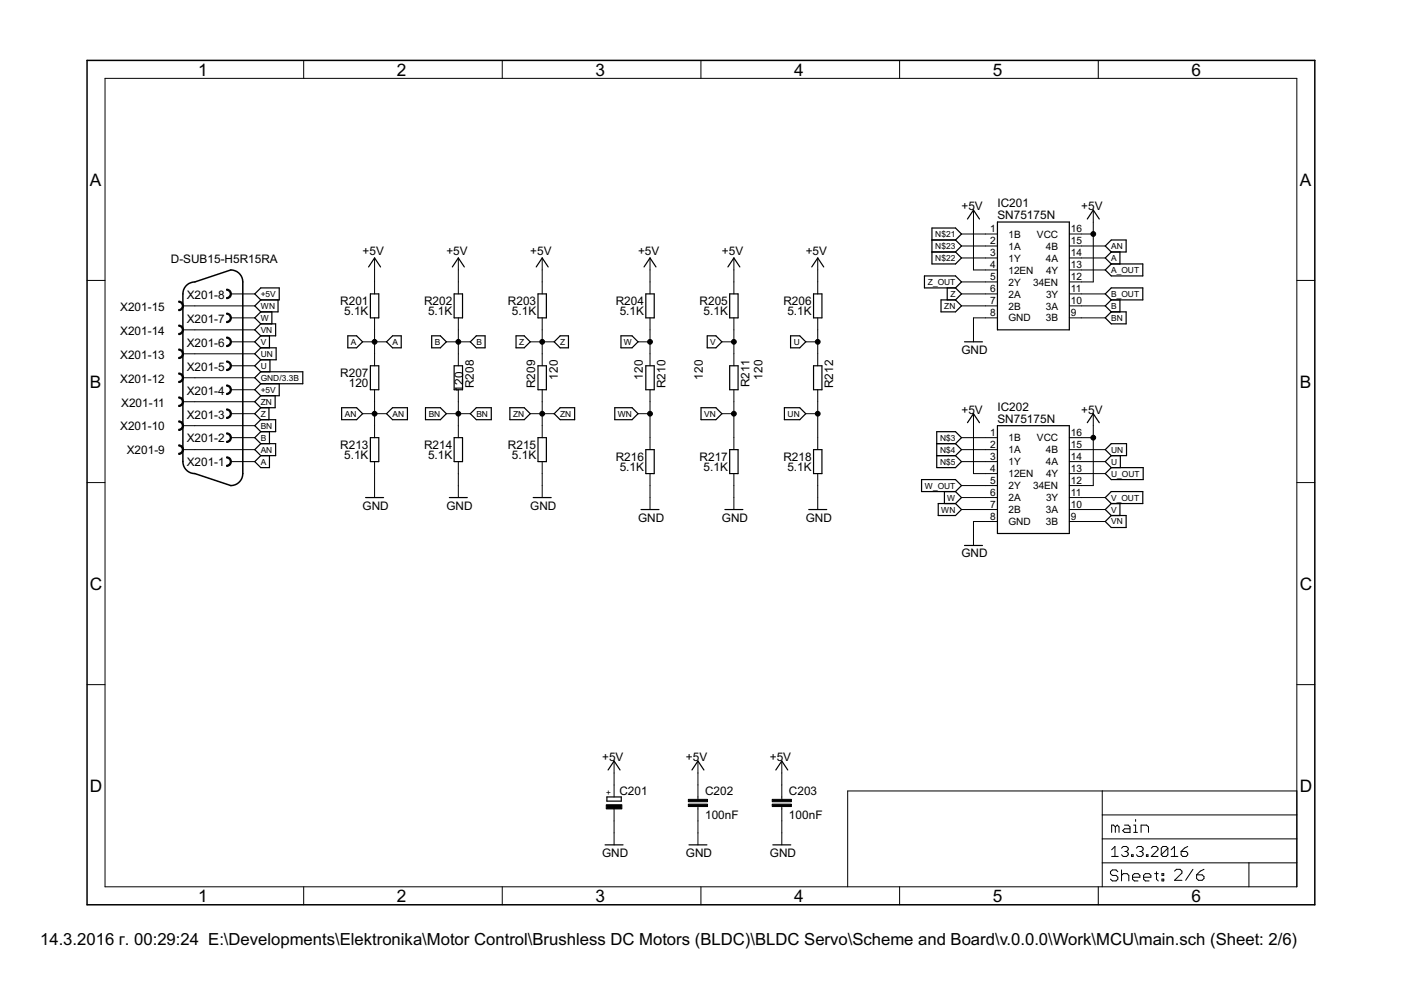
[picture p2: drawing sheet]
<svg xmlns="http://www.w3.org/2000/svg" width="297mm" height="210mm" viewBox="0 0 297 210" stroke-linecap="round" stroke-linejoin="round" font-family="sans-serif">
<g fill="#000" stroke="#000" stroke-width=".25">
<path d="M79.4 54.7l-1.3 1.9zM79.4 54.7l1.3 1.9zM97.2 54.7l-1.3 1.9zM97.2 54.7l1.2 1.9zM115 54.7l-1.3 1.9zM115 54.7l1.2 1.9zM137.8 54.7l-1.3 1.9zM137.8 54.7l1.3 1.9zM155.6 54.7l-1.3 1.9zM155.6 54.7l1.3 1.9zM173.4 54.7l-1.3 1.9zM173.4 54.7l1.2 1.9z"/>
<path d="M197.6 48.3v2.6zM197.6 53.4v2.6zM197.6 50.9v2.5zM197.6 50.9h5zM197.6 48.3h5zM197.6 56h5zM197.6 53.4h5zM196 58.5h6.6zM203.9 49.6l-1.3 1.3zM202.6 48.3l1.3 1.3zM203.9 54.7l-1.3 1.3zM202.6 53.4l1.3 1.3z"/>
<path d="M203.9 52.2l-1.3 1.2zM202.6 50.9l1.3 1.3zM203.9 59.8l-1.3 1.2zM202.6 58.5l1.3 1.3zM206.4 44.5l-1.3 1.9zM206.4 44.5l1.3 1.9zM211.5 47.1h15.2zM226.7 47.1v22.8zM231.8 44.5l-1.3 1.9zM231.8 44.5l1.3 1.9zM234.3 57.2l1.3-1.2zM234.3 57.2l1.3 1.3z"/>
<path d="M234.3 54.7l1.3-1.3zM234.3 54.7l1.3 1.3zM234.3 52.2l1.3-1.3zM234.3 52.2l1.3 1.2zM235.6 56h6.7zM235.6 58.5h6.7zM235.6 53.4h1.8zM235.6 56h1.8zM235.6 50.9h3.2zM235.6 53.4h3.2zM237.4 53.4v2.6zM238.8 50.9v2.5z"/>
<path d="M242.3 56v2.5zM54 62.3l1.3 1.3zM54 62.3l1.3-1.3zM54 67.4l1.3 1.3zM54 67.4l1.3-1.3zM54 64.9l1.3 1.2zM54 64.9l1.3-1.3zM54 72.5l1.3 1.2zM54 72.5l1.3-1.3zM54 69.9l1.3 1.3zM54 69.9l1.3-1.2zM54 77.6l1.3 1.2z"/>
<path d="M54 77.6l1.3-1.3zM54 75l1.3 1.3zM54 75l1.3-1.3zM55.3 78.8h8.9zM55.3 63.6h3.9zM55.3 61h3.9zM55.3 68.7h2.3zM55.3 66.1h2.3zM55.3 66.1h3.6zM55.3 63.6h3.6zM55.3 73.7h1.8zM55.3 71.2h1.8z"/>
<path d="M55.3 71.2h3.1zM55.3 68.7h3.1zM55.3 78.8h1.9zM55.3 76.3h1.9zM55.3 76.3h3.2zM55.3 73.7h3.2zM57.1 71.2v2.5zM57.2 76.3v2.5zM57.6 66.1v2.6zM58.4 68.7v2.5zM58.5 73.7v2.6zM58.9 63.6v2.5z"/>
<path d="M59.2 61v2.6zM73.7 71.2v2.5zM73.7 73.7h1.9zM73.7 71.2h1.9zM76.9 72.5l-1.3 1.2zM75.6 71.2l1.3 1.3zM78.5 77.6v5zM78.5 77.6h1.8zM78.5 62.3v5.1zM80.3 62.3v5.1zM78.5 62.3h1.8zM78.5 67.4h1.8z"/>
<path d="M82 72.5l1.2-1.3zM82 72.5l1.2 1.2zM83.2 71.2h1.9zM83.2 73.7h1.9zM85.1 71.2v2.5zM91.5 71.2v2.5zM91.5 73.7h1.9zM91.5 71.2h1.9zM94.6 72.5l-1.2 1.2zM93.4 71.2l1.2 1.3zM96.3 77.6v5zM96.3 77.6h1.8z"/>
<path d="M96.3 62.3v5.1zM98.1 62.3v5.1zM96.3 62.3h1.8zM96.3 67.4h1.8zM99.7 72.5l1.3-1.3zM99.7 72.5l1.3 1.2zM101 71.2h1.8zM101 73.7h1.8zM102.8 71.2v2.5zM109.4 71.2v2.5zM109.4 71.2h1.7zM109.4 73.7h1.7z"/>
<path d="M111.1 71.2l1.3 1.3zM112.4 72.5l-1.3 1.2zM114.1 62.3v5.1zM115.8 77.6v5zM114.1 77.6h1.7zM115.8 62.3v5.1zM114.1 62.3h1.7zM114.1 67.4h1.7zM117.5 72.5l1.3-1.3zM117.5 72.5l1.3 1.2zM118.8 71.2h1.7zM118.8 73.7h1.7z"/>
<path d="M120.5 71.2v2.5zM131.7 71.2v2.5zM131.7 73.7h2.3zM131.7 71.2h2.3zM135.3 72.5l-1.3 1.2zM134 71.2l1.3 1.3zM136.9 77.6v5zM136.9 77.6h1.8zM136.9 62.3v5.1zM138.7 62.3v5.1zM136.9 62.3h1.8zM136.9 67.4h1.8z"/>
<path d="M149.9 71.2v2.5zM149.9 73.7h1.9zM149.9 71.2h1.9zM153.1 72.5l-1.3 1.2zM151.8 71.2l1.3 1.3zM154.7 77.6v5zM154.7 77.6h1.8zM154.7 62.3v5.1zM156.5 62.3v5.1zM154.7 62.3h1.8zM154.7 67.4h1.8zM167.6 71.2v2.5z"/>
<path d="M167.6 73.7h2zM167.6 71.2h2zM170.8 72.5l-1.2 1.2zM169.6 71.2l1.2 1.3zM172.5 77.6v5zM172.5 77.6h1.8zM172.5 62.3v5.1zM174.3 62.3v5.1zM172.5 62.3h1.8zM172.5 67.4h1.8zM196 58.5v2.5zM199.5 63.6v2.5z"/>
<path d="M200.8 61v2.6zM196 61h6.6zM200.8 63.6h1.8zM200.8 61h1.8zM199.5 66.1h3.1zM199.5 63.6h3.1zM203.9 62.3l-1.3 1.3zM202.6 61l1.3 1.3zM203.9 64.9l-1.3 1.2zM202.6 63.6l1.3 1.3zM204.5 72.5h3.8zM211.5 47.1v22.8z"/>
<path d="M211.5 69.9h15.2zM234.3 67.4l1.3-1.3zM234.3 67.4l1.3 1.3zM234.3 64.9l1.3-1.3zM234.3 64.9l1.3 1.2zM234.3 62.3l1.3-1.3zM234.3 62.3l1.3 1.3zM235.6 66.1h3.2zM235.6 68.7h3.2zM235.6 63.6h1.8zM235.6 66.1h1.8zM235.6 61h6.7z"/>
<path d="M235.6 63.6h6.7zM237.4 63.6v2.5zM238.8 66.1v2.6zM242.3 61v2.6zM54 80.1l1.3 1.3zM54 80.1l1.3-1.3zM54 82.6l1.3 1.3zM54 82.6l1.3-1.2zM54 90.3l1.3 1.2zM54 90.3l1.3-1.3zM54 92.8l1.3 1.3zM54 92.8l1.3-1.3z"/>
<path d="M54 97.9l1.3 1.2zM54 97.9l1.3-1.3zM54 95.3l1.3 1.3zM54 95.3l1.3-1.2zM54 87.7l1.3 1.3zM54 87.7l1.3-1.3zM54 85.2l1.3 1.2zM54 85.2l1.3-1.3zM55.3 81.4h8.9zM55.3 83.9h3.9zM55.3 81.4h3.9zM55.3 91.5h3.1z"/>
<path d="M55.3 89h3.1zM55.3 94.1h1.8zM55.3 91.5h1.8zM55.3 99.1h1.8zM55.3 96.6h1.8zM55.3 96.6h3.1zM55.3 94.1h3.1zM55.3 89h1.7zM55.3 86.4h1.7zM55.3 86.4h3zM55.3 83.9h3zM57 86.4v2.6z"/>
<path d="M57.1 91.5v2.6zM57.1 96.6v2.5zM58.3 83.9v2.5zM58.4 89v2.5zM58.4 94.1v2.5zM59.2 81.4v2.5zM64.2 78.8v2.6zM72.4 86.4v2.6zM72.4 89h3.2zM72.4 86.4h3.2zM76.9 87.7l-1.3 1.3zM75.6 86.4l1.3 1.3z"/>
<path d="M78.5 82.6h1.8zM78.5 92.8v5.1zM80.3 77.6v5zM80.3 92.8v5.1zM78.5 92.8h1.8zM78.5 97.9h1.8zM82 87.7l1.2-1.3zM82 87.7l1.2 1.3zM83.2 86.4h3.2zM83.2 89h3.2zM86.4 86.4v2.6zM90.2 86.4v2.6z"/>
<path d="M90.2 89h3.2zM90.2 86.4h3.2zM94.6 87.7l-1.2 1.3zM93.4 86.4l1.2 1.3zM96.3 82.6h1.8zM96.3 92.8v5.1zM98.1 77.6v5zM98.1 92.8v5.1zM96.3 92.8h1.8zM96.3 97.9h1.8zM99.7 87.7l1.3-1.3zM99.7 87.7l1.3 1.3z"/>
<path d="M101 86.4h3.2zM101 89h3.2zM104.2 86.4v2.6zM108.1 86.4v2.6zM108.1 86.4h3zM108.1 89h3zM111.1 86.4l1.3 1.3zM112.4 87.7l-1.3 1.3zM114.1 77.6v5zM114.1 92.8v5.1zM114.1 82.6h1.7zM115.8 92.8v5.1z"/>
<path d="M114.1 92.8h1.7zM114.1 97.9h1.7zM117.5 87.7l1.3-1.3zM117.5 87.7l1.3 1.3zM118.8 86.4h3zM118.8 89h3zM121.8 86.4v2.6zM130.3 86.4v2.6zM130.3 89h3.7zM130.3 86.4h3.7zM135.3 87.7l-1.3 1.3zM134 86.4l1.3 1.3z"/>
<path d="M136.9 82.6h1.8zM136.9 95.3v5.1zM138.7 77.6v5zM136.9 95.3h1.8zM148.6 86.4v2.6zM148.6 89h3.2zM148.6 86.4h3.2zM153.1 87.7l-1.3 1.3zM151.8 86.4l1.3 1.3zM154.7 82.6h1.8zM154.7 95.3v5.1zM156.5 77.6v5z"/>
<path d="M154.7 95.3h1.8zM166.3 86.4v2.6zM166.3 89h3.3zM166.3 86.4h3.3zM170.8 87.7l-1.2 1.3zM169.6 86.4l1.2 1.3zM172.5 82.6h1.8zM172.5 95.3v5.1zM174.3 77.6v5zM172.5 95.3h1.8zM198.6 91.5v2.6zM198.6 94.1v2.5z"/>
<path d="M198.6 96.6v2.5zM198.6 94.1h4zM198.6 91.5h4zM198.6 96.6h4zM198.6 99.1h4zM203.9 92.8l-1.3 1.3zM202.6 91.5l1.3 1.3zM203.9 95.3l-1.3 1.3zM202.6 94.1l1.3 1.2zM203.9 97.9l-1.3 1.2zM202.6 96.6l1.3 1.3zM206.4 87.7l-1.3 1.9z"/>
<path d="M206.4 87.7l1.3 1.9zM211.5 90.3h15.2zM226.7 90.3v22.8zM231.8 87.7l-1.3 1.9zM231.8 87.7l1.3 1.9zM234.3 97.9l1.3-1.3zM234.3 97.9l1.3 1.2zM234.3 95.3l1.3-1.2zM234.3 95.3l1.3 1.3zM235.6 99.1h6.8zM235.6 96.6h1.9zM235.6 99.1h1.9z"/>
<path d="M235.6 94.1h3.2zM235.6 96.6h3.2zM237.5 96.6v2.5zM238.8 94.1v2.5zM242.4 99.1v2.6zM77.5 105.5h3.8zM95.3 105.5h3.8zM113.1 105.5h3.8zM135.9 108h3.8zM138.7 95.3v5.1zM136.9 100.4h1.8zM153.7 108h3.8z"/>
<path d="M156.5 95.3v5.1zM154.7 100.4h1.8zM171.5 108h3.8zM174.3 95.3v5.1zM172.5 100.4h1.8zM195.4 101.7v2.5zM198.9 106.8v2.5zM200.2 104.2v2.6zM195.4 104.2h7.2zM195.4 101.7h7.2zM200.2 106.8h2.4zM200.2 104.2h2.4z"/>
<path d="M198.9 109.3h3.7zM198.9 106.8h3.7zM203.9 103l-1.3 1.2zM202.6 101.7l1.3 1.3zM203.9 105.5l-1.3 1.3zM202.6 104.2l1.3 1.3zM203.9 108l-1.3 1.3zM202.6 106.8l1.3 1.2zM204.5 115.7h3.8zM211.5 90.3v22.8zM211.5 113.1h15.2zM234.3 105.5l1.3-1.3z"/>
<path d="M234.3 105.5l1.3 1.3zM234.3 108l1.3-1.2zM234.3 108l1.3 1.3zM234.3 110.6l1.3-1.3zM234.3 110.6l1.3 1.2zM234.3 100.4l1.3-1.3zM234.3 100.4l1.3 1.3zM235.6 104.2h6.7zM235.6 106.8h6.7zM235.6 106.8h1.8zM235.6 109.3h1.8zM235.6 109.3h3.2z"/>
<path d="M235.6 111.8h3.2zM235.6 101.7h6.8zM237.4 106.8v2.5zM238.8 109.3v2.5zM242.3 104.2v2.6zM128.3 179.1h3.8zM128.7 169.9h3zM128.7 169v.9zM128.7 169h3zM130.2 161.4l-1.3 1.9zM130.2 161.4l1.3 1.9zM131.7 169v.9z"/>
<path d="M146.1 179.1h3.8zM148 161.4l-1.3 1.9zM148 161.4l1.2 1.9zM163.9 179.1h3.8zM165.8 161.4l-1.3 1.9zM165.8 161.4l1.2 1.9z"/>
</g>
<path d="M41.3 59.8a2.54 2.54 0 0 0-2.5 2.5M48.9 57.2a2.54 2.54 0 0 1 2.6 2.6M38.8 97.9a2.54 2.54 0 0 0 2.5 2.5M51.5 100.4a2.54 2.54 0 0 1-2.6 2.6" fill="none" stroke="#000" stroke-width=".32"/>
<path d="M18.5 12.8v179zM18.5 12.8h260.3zM41.3 59.8l7.6-2.6zM51.5 59.8v40.6zM38.8 62.3v35.6zM41.3 100.4l7.6 2.6zM18.5 191.8h260.3zM278.8 12.8v179z" fill="#000" stroke="#000" stroke-width=".32"/>
<g fill="#000" stroke="#000" stroke-width=".21">
<path d="M22.3 16.6v171.4zM64.4 12.8v3.8zM106.5 12.8v3.8zM148.6 12.8v3.8zM190.7 12.8v3.8zM232.9 12.8v3.8zM22.3 16.6h252.7zM18.5 59.5h3.8zM79.4 59.8v2.5zM79.4 54.7v2.5zM79.4 57.2v2.6zM97.2 59.8v2.5z"/>
<path d="M97.2 54.7v2.5zM97.2 57.2v2.6zM115 59.8v2.5zM115 54.7v2.5zM115 57.2v2.6zM137.8 59.8v2.5zM137.8 54.7v2.5zM137.8 57.2v2.6zM155.6 59.8v2.5zM155.6 54.7v2.5zM155.6 57.2v2.6zM173.4 59.8v2.5z"/>
<path d="M173.4 54.7v2.5zM173.4 57.2v2.6zM203.9 49.6h5zM203.9 54.7h5zM203.9 52.2h5zM203.9 59.8h5zM206.4 44.5v2.6zM206.4 47.1v10.1zM208.9 49.6h2.6zM208.9 52.2h2.6zM208.9 54.7h2.6zM208.9 57.2h2.6z"/>
<path d="M208.9 59.8h2.6zM206.4 57.2h2.5zM226.7 59.8h2.6zM226.7 57.2h2.6zM226.7 54.7h2.6zM226.7 52.2h2.6zM226.7 49.6h2.6zM229.3 49.6h2.5zM229.3 59.8h2.5zM231.8 44.5v2.6zM231.8 47.1v2.5zM231.8 49.6v10.2z"/>
<path d="M229.3 57.2h5zM229.3 54.7h5zM229.3 52.2h5zM275 59.5h3.8zM38.8 75h2.5zM38.8 69.9h2.5zM38.8 64.9h2.5zM48.9 77.6h2.6zM48.9 72.5h2.6zM48.9 67.4h2.6zM48.9 62.3h2.6zM51.5 62.3h2.5z"/>
<path d="M51.5 67.4h2.5zM41.3 64.9h12.7zM51.5 72.5h2.5zM41.3 69.9h12.7zM51.5 77.6h2.5zM41.3 75h12.7zM76.9 72.5h2.5zM79.4 75v2.6zM79.4 67.4v2.5zM79.4 72.5v2.5zM79.4 69.9v2.6zM79.4 72.5h2.6z"/>
<path d="M94.6 72.5h2.6zM97.2 75v2.6zM97.2 67.4v2.5zM97.2 72.5v2.5zM97.2 69.9v2.6zM97.2 72.5h2.5zM112.4 72.5h2.6zM115 75v2.6zM115 67.4v2.5zM115 72.5v2.5zM115 69.9v2.6zM115 72.5h2.5z"/>
<path d="M135.3 72.5h2.5zM137.8 75v2.6zM137.8 67.4v2.5zM137.8 72.5v2.5zM137.8 69.9v2.6zM153.1 72.5h2.5zM155.6 75v2.6zM155.6 67.4v2.5zM155.6 72.5v2.5zM155.6 69.9v2.6zM170.8 72.5h2.6zM173.4 75v2.6z"/>
<path d="M173.4 67.4v2.5zM173.4 72.5v2.5zM173.4 69.9v2.6zM203.9 62.3h5zM203.9 64.9h5zM206.4 69.9v2.6zM206.4 67.4v2.5zM206.4 67.4h2.5zM208.9 62.3h2.6zM208.9 64.9h2.6zM208.9 67.4h2.6zM226.7 67.4h2.6z"/>
<path d="M226.7 64.9h2.6zM226.7 62.3h2.6zM229.3 67.4h5zM229.3 64.9h5zM229.3 62.3h5zM38.8 95.3h2.5zM38.8 90.3h2.5zM38.8 85.2h2.5zM38.8 80.1h2.5zM48.9 97.9h2.6zM48.9 92.8h2.6zM48.9 87.7h2.6z"/>
<path d="M48.9 82.6h2.6zM41.3 80.1h12.7zM51.5 82.6h2.5zM41.3 90.3h12.7zM51.5 92.8h2.5zM51.5 97.9h2.5zM41.3 95.3h12.7zM51.5 87.7h2.5zM41.3 85.2h12.7zM76.9 87.7h2.5zM79.4 82.6v2.6zM79.4 90.3v2.5z"/>
<path d="M79.4 85.2v2.5zM79.4 87.7v2.6zM79.4 87.7h2.6zM94.6 87.7h2.6zM97.2 82.6v2.6zM97.2 90.3v2.5zM97.2 85.2v2.5zM97.2 87.7v2.6zM97.2 87.7h2.5zM112.4 87.7h2.6zM115 82.6v2.6zM115 90.3v2.5z"/>
<path d="M115 85.2v2.5zM115 87.7v2.6zM115 87.7h2.5zM135.3 87.7h2.5zM137.8 82.6v2.6zM137.8 92.8v2.5zM137.8 85.2v2.5zM137.8 87.7v5.1zM153.1 87.7h2.5zM155.6 82.6v2.6zM155.6 92.8v2.5zM155.6 85.2v2.5z"/>
<path d="M155.6 87.7v5.1zM170.8 87.7h2.6zM173.4 82.6v2.6zM173.4 92.8v2.5zM173.4 85.2v2.5zM173.4 87.7v5.1zM203.9 92.8h5zM203.9 95.3h5zM203.9 97.9h5zM206.4 87.7v2.6zM208.9 92.8h2.6zM208.9 95.3h2.6z"/>
<path d="M208.9 97.9h2.6zM226.7 97.9h2.6zM226.7 95.3h2.6zM226.7 92.8h2.6zM231.8 87.7v2.6zM231.8 90.3v2.5zM229.3 92.8h2.5zM231.8 92.8v10.2zM229.3 97.9h5zM229.3 95.3h5zM18.5 102.3h3.8zM79.4 97.9v2.5z"/>
<path d="M79.4 103v2.5zM79.4 100.4v2.6zM97.2 97.9v2.5zM97.2 103v2.5zM97.2 100.4v2.6zM115 97.9v2.5zM115 103v2.5zM115 100.4v2.6zM137.8 100.4v2.6zM137.8 105.5v2.5zM137.8 103v2.5zM155.6 100.4v2.6z"/>
<path d="M155.6 105.5v2.5zM155.6 103v2.5zM173.4 100.4v2.6zM173.4 105.5v2.5zM173.4 103v2.5zM203.9 103h5zM203.9 105.5h5zM203.9 108h5zM206.4 113.1v2.6zM206.4 110.6v2.5zM206.4 110.6h2.5zM206.4 90.3v10.1z"/>
<path d="M208.9 100.4h2.6zM208.9 103h2.6zM208.9 105.5h2.6zM208.9 108h2.6zM208.9 110.6h2.6zM206.4 100.4h2.5zM226.7 110.6h2.6zM226.7 108h2.6zM226.7 105.5h2.6zM226.7 103h2.6zM226.7 100.4h2.6zM229.3 103h2.5z"/>
<path d="M229.3 105.5h5zM229.3 108h5zM229.3 110.6h5zM229.3 100.4h5zM275 102.3h3.8zM18.5 145.2h3.8zM275 145.2h3.8zM130.2 171.5v2.6zM130.2 166.4v2.6zM130.2 161.4v2.5zM130.2 176.6v2.5zM130.2 174.1v2.5z"/>
<path d="M130.2 163.9v2.5zM148 166.4v2.6zM148 171.5v2.6zM148 169v.5zM148 171v.5zM148 176.6v2.5zM148 161.4v2.5zM148 174.1v2.5zM148 163.9v2.5zM165.8 166.4v2.6zM165.8 171.5v2.6zM165.8 169v.5z"/>
<path d="M165.8 171v.5zM165.8 176.6v2.5zM165.8 161.4v2.5zM165.8 174.1v2.5zM165.8 163.9v2.5zM179.7 167.7h54zM233.7 167.7h41.3zM233.7 177.9h41.3zM233.7 172.8v5.1zM233.7 172.8h41.3zM233.7 167.7v5.1zM235.7 174.9v1.6z"/>
<path d="M235.7 174.9h.4zM236.1 174.9l.4 .4zM236.4 179.5v2.1zM236.5 175.3v1.2zM236.5 175.3l.4-.4zM236.9 174.9l.4 .4zM237.3 175.3v1.2zM238.1 179.5l-.3 .3zM238 176.1l.4-.4zM238.1 179.5h.7zM238.4 174.9h.8zM238 176.1l.4 .4z"/>
<path d="M238.4 175.7h1.2zM238.8 179.5l.4 .3zM239.2 174.9l.4 .4zM239.2 179.8v.4zM239.6 175.3v1.2zM238.4 176.5h1.2zM240.4 174.9h.4zM240.4 176.5h.8zM240.8 174.9v1.6zM240.8 173.8v.4zM240.9 179.8l.4-.3zM241.3 179.5h.7z"/>
<path d="M241.9 174.9v1.6zM241.9 174.9h1.2zM242 179.5l.4 .3zM242.4 179.8v.4zM243.1 174.9l.4 .4zM243.5 175.3v1.2zM244.5 179.5l-.4 .3zM244.5 179.5h.7zM245.2 179.5l.3 .3zM246.5 179.5l-.3 .3zM246.5 179.5h.8zM247.3 179.5l.3 .3z"/>
<path d="M247.6 179.8v1.4zM249 179.5v2.1zM251.1 179.8l-.7 .7zM251.1 179.8l.7-.3zM275 172.8v5.1zM275 167.7v5.1zM22.3 188h252.7zM64.4 188v3.8zM106.5 188v3.8zM148.6 188v3.8zM179.7 167.7v20.3zM190.7 188v3.8z"/>
<path d="M232.9 188v3.8zM233.7 182.9v5.1zM233.7 177.9v5zM235.4 184.8v.4zM235.4 185.2l.4 .4zM235.7 180.2l.7-.7zM235.7 181.6h1.4zM235.4 184.8l.4-.4zM235.8 185.6h.8zM235.4 186.4l.4 .4zM235.8 184.4h.8zM236.6 185.6l.4 .4z"/>
<path d="M235.8 186.8h.8zM236.6 184.4l.4 .4zM237 186v.4zM237 186.4l-.4 .4zM237.8 184.4v2.4zM237.8 185.6l.4-.4zM237.8 181.2l.3 .4zM238.2 185.2h.8zM238.5 180.5h.3zM238.8 180.5l.4 .4zM238.1 181.6h.7zM239 185.2l.3 .4z"/>
<path d="M239.2 180.2l-.4 .3zM239.2 180.9v.3zM239.2 181.2l-.4 .4zM239.3 185.6v1.2zM239.9 181.2v.4zM239.9 181.2h.3zM240.1 185.6v.8zM240.1 185.6l.4-.4zM240.2 181.2v.4zM239.9 181.6h.3zM240.1 186.4l.4 .4zM240.5 185.2h.8z"/>
<path d="M240.5 186.8h.8zM241.3 185.2l.4 .4zM240.9 181.2l.4 .4zM241.7 185.6v.4zM240.1 186h1.6zM241.6 180.5h.4zM242 180.5l.4 .4zM241.3 181.6h.7zM242.4 180.2l-.4 .3zM242.4 180.9v.3zM242.4 181.2l-.4 .4zM242.5 185.6v.8z"/>
<path d="M242.5 185.6l.3-.4zM242.5 186.4l.3 .4zM242.8 185.2h.8zM243.1 181.2v.4zM243.1 181.2h.3zM243.4 181.2v.4zM243.1 181.6h.3zM242.8 186.8h.8zM243.6 185.2l.4 .4zM244 185.6v.4zM242.5 186h1.5zM244.1 181.6l1.4-1.4z"/>
<path d="M244.8 185.2h.8zM245.2 184.8v1.6zM245.2 186.4l.4 .4zM244.1 181.6h1.4zM245.5 179.8v.4zM246.2 179.8v1.4zM246.2 181.2l1.4-1.4zM246.4 185.2h.3zM246.4 185.2v.4zM246.4 186.4h.3zM246.4 186.4v.4zM246.2 181.2l.3 .4z"/>
<path d="M246.7 185.2v.4zM246.4 185.6h.3zM246.7 186.4v.4zM246.4 186.8h.3zM246.5 181.6h.8zM247.6 181.2l-.3 .4zM248.3 180.2l.7-.7zM248.3 181.6h1.4zM249 186.6l1.6-1.5zM249 184.7l.4-.4zM249.4 184.3h.8zM250.4 180.5v.7z"/>
<path d="M250.4 181.2l.4 .4zM249 186.6h1.6zM250.6 184.7v.4zM250.2 184.3l.4 .4zM250.8 181.6h.7zM252.9 184.3l-1.5 2.3zM251.8 181.2l-.3 .4zM250.4 180.5h1.1zM251.8 180.9v.3zM251.5 180.5l.3 .4zM253.7 185.5v.8zM253.7 186.3l.4 .3z"/>
<path d="M254.1 186.6h.8zM254.5 184.7l-.8 .8zM254.9 186.6l.4-.3zM253.7 185.5h1.2zM254.5 184.7l.8-.4zM255.3 185.9v.4zM254.9 185.5l.4 .4zM264.8 182.9v5.1zM264.8 182.9h10.2zM233.7 182.9h31.1zM275 182.9v5.1zM275 177.9v5z"/>
<path d="M275 16.6v171.4z"/>
<path d="M37.9 74a1.02 1.02 0 0 1 1 1 1.02 1.02 0 0 1-1 1v-.2a.76 .76 0 0 0 .8-.8 .76 .76 0 0 0-.8-.7z" fill-rule="evenodd"/>
<path d="M37.9 68.9a1.02 1.02 0 0 1 1 1 1.02 1.02 0 0 1-1 1.1v-.3a.76 .76 0 0 0 .8-.8 .76 .76 0 0 0-.8-.7z" fill-rule="evenodd"/>
<path d="M37.9 63.8a1.02 1.02 0 0 1 1 1.1 1.02 1.02 0 0 1-1 1v-.3a.76 .76 0 0 0 .8-.7 .76 .76 0 0 0-.8-.8z" fill-rule="evenodd"/>
<path d="M48 76.5a1.02 1.02 0 0 1 1.1 1.1 1.02 1.02 0 0 1-1.1 1v-.3a.76 .76 0 0 0 .8-.7 .76 .76 0 0 0-.8-.8z" fill-rule="evenodd"/>
<path d="M48 71.5a1.02 1.02 0 0 1 1.1 1 1.02 1.02 0 0 1-1.1 1v-.3a.76 .76 0 0 0 .8-.7 .76 .76 0 0 0-.8-.8z" fill-rule="evenodd"/>
<path d="M48 66.4a1.02 1.02 0 0 1 1.1 1 1.02 1.02 0 0 1-1.1 1v-.2a.76 .76 0 0 0 .8-.8 .76 .76 0 0 0-.8-.8z" fill-rule="evenodd"/>
<path d="M48 61.3a1.02 1.02 0 0 1 1.1 1 1.02 1.02 0 0 1-1.1 1v-.2a.76 .76 0 0 0 .8-.8 .76 .76 0 0 0-.8-.7z" fill-rule="evenodd"/>
<path d="M37.9 94.3a1.02 1.02 0 0 1 1 1 1.02 1.02 0 0 1-1 1.1v-.3a.76 .76 0 0 0 .8-.8 .76 .76 0 0 0-.8-.7z" fill-rule="evenodd"/>
<path d="M37.9 89.2a1.02 1.02 0 0 1 1 1.1 1.02 1.02 0 0 1-1 1v-.3a.76 .76 0 0 0 .8-.7 .76 .76 0 0 0-.8-.8z" fill-rule="evenodd"/>
<path d="M37.9 84.2a1.02 1.02 0 0 1 1 1 1.02 1.02 0 0 1-1 1v-.3a.76 .76 0 0 0 .8-.7 .76 .76 0 0 0-.8-.8z" fill-rule="evenodd"/>
<path d="M37.9 79.1a1.02 1.02 0 0 1 1 1 1.02 1.02 0 0 1-1 1v-.2a.76 .76 0 0 0 .8-.8 .76 .76 0 0 0-.8-.8z" fill-rule="evenodd"/>
<path d="M48 96.9a1.02 1.02 0 0 1 1.1 1 1.02 1.02 0 0 1-1.1 1v-.3a.76 .76 0 0 0 .8-.7 .76 .76 0 0 0-.8-.8z" fill-rule="evenodd"/>
<path d="M48 91.8a1.02 1.02 0 0 1 1.1 1 1.02 1.02 0 0 1-1.1 1v-.2a.76 .76 0 0 0 .8-.8 .76 .76 0 0 0-.8-.8z" fill-rule="evenodd"/>
<path d="M48 86.7a1.02 1.02 0 0 1 1.1 1 1.02 1.02 0 0 1-1.1 1v-.2a.76 .76 0 0 0 .8-.8 .76 .76 0 0 0-.8-.7z" fill-rule="evenodd"/>
<path d="M48 81.6a1.02 1.02 0 0 1 1.1 1 1.02 1.02 0 0 1-1.1 1.1v-.3a.76 .76 0 0 0 .8-.8 .76 .76 0 0 0-.8-.7z" fill-rule="evenodd"/>
<circle cx="231.8" cy="49.6" r=".51"/>
<circle cx="79.4" cy="72.5" r=".51"/>
<circle cx="97.2" cy="72.5" r=".51"/>
<circle cx="115" cy="72.5" r=".51"/>
<circle cx="137.8" cy="72.5" r=".51"/>
<circle cx="155.6" cy="72.5" r=".51"/>
<circle cx="173.4" cy="72.5" r=".51"/>
<circle cx="79.4" cy="87.7" r=".51"/>
<circle cx="97.2" cy="87.7" r=".51"/>
<circle cx="115" cy="87.7" r=".51"/>
<circle cx="137.8" cy="87.7" r=".51"/>
<circle cx="155.6" cy="87.7" r=".51"/>
<circle cx="173.4" cy="87.7" r=".51"/>
<circle cx="231.8" cy="92.8" r=".51"/>
</g>
<path d="M128.5 170.6h3.3v.9h-3.3zM145.9 170.5h4.1v.5h-4.1zM145.9 169.5h4.1v.5h-4.1zM163.7 170.5h4.1v.5h-4.1zM163.7 169.5h4.1v.5h-4.1z" fill="#000" stroke="#000" stroke-width=".21"/>
<g font-size="4.1">
<text x="42" y="16">1</text>
<text x="84.1" y="16">2</text>
<text x="126.3" y="16">3</text>
<text x="168.4" y="16">4</text>
<text x="210.5" y="16">5</text>
<text x="252.6" y="16">6</text>
<text x="19.1" y="39.3">A</text>
<text x="275.6" y="39.3">A</text>
<text x="19.1" y="82.2">B</text>
<text x="275.6" y="82.2">B</text>
<text x="19.1" y="125">C</text>
<text x="275.6" y="125">C</text>
<text x="19.1" y="167.9">D</text>
<text x="275.6" y="167.9">D</text>
<text x="42" y="191.2">1</text>
<text x="84.1" y="191.2">2</text>
<text x="126.3" y="191.2">3</text>
<text x="168.4" y="191.2">4</text>
<text x="210.5" y="191.2">5</text>
<text x="252.6" y="191.2">6</text>
</g>
<text font-size="4" x="8.5" y="200.4">14.3.2016 г. 00:29:24 E:\Developments\Elektronika\Motor Control\Brushless DC Motors (BLDC)\BLDC Servo\Scheme and Board\v.0.0.0\Work\MCU\main.sch (Sheet: 2/6)</text>
<g font-size="2.8">
<text x="203.9" y="44.5">+5</text>
<text x="206.7" y="44.5">V</text>
<text x="211.5" y="46.4">SN75175N</text>
<text x="211.5" y="43.9">IC201</text>
<text x="229.2" y="44.5">+5</text>
<text x="232.1" y="44.5">V</text>
<text x="36.2" y="55.8">D-SUB15-H5R15RA</text>
<text x="76.9" y="54.1">+5V</text>
<text x="94.6" y="54.1">+5V</text>
<text x="112.4" y="54.1">+5V</text>
<text x="135.3" y="54.1">+5V</text>
<text x="153.1" y="54.1">+5V</text>
<text x="170.8" y="54.1">+5V</text>
<text x="25.5" y="65.9">X201-15</text>
<text x="39.6" y="63.3">X201-8</text>
<text x="72.1" y="64.6">R201</text>
<text x="89.9" y="64.6">R202</text>
<text x="107.7" y="64.6">R203</text>
<text x="130.6" y="64.6">R204</text>
<text x="148.3" y="64.6">R205</text>
<text x="166.1" y="64.6">R206</text>
<text x="25.5" y="71">X201-14</text>
<text x="39.6" y="68.4">X201-7</text>
<text x="73" y="66.9">5.1K</text>
<text x="90.8" y="66.9">5.1K</text>
<text x="108.5" y="66.9">5.1K</text>
<text x="131.4" y="66.9">5.1K</text>
<text x="149.2" y="66.9">5.1K</text>
<text x="166.9" y="66.9">5.1K</text>
<text x="25.5" y="76">X201-13</text>
<text x="39.6" y="73.5">X201-6</text>
<text x="203.9" y="75">GND</text>
<text x="25.5" y="81.1">X201-12</text>
<text x="39.6" y="83.7">X201-4</text>
<text x="39.6" y="78.6">X201-5</text>
<text x="72.1" y="79.9">R207</text>
<text x="73.9" y="82.1">120</text>
<text x="98.2" y="83" transform="rotate(-90 98.2 83)">120</text>
<text x="100.5" y="82.3" transform="rotate(-90 100.5 82.3)">R208</text>
<text x="113.5" y="82.3" transform="rotate(-90 113.5 82.3)">R209</text>
<text x="118.3" y="80.5" transform="rotate(-90 118.3 80.5)">120</text>
<text x="136.3" y="80.5" transform="rotate(-90 136.3 80.5)">120</text>
<text x="141.1" y="82.3" transform="rotate(-90 141.1 82.3)">R210</text>
<text x="149" y="80.5" transform="rotate(-90 149 80.5)">120</text>
<text x="158.9" y="82.1" transform="rotate(-90 158.9 82.1)">R211</text>
<text x="161.7" y="80.5" transform="rotate(-90 161.7 80.5)">120</text>
<text x="176.7" y="82.3" transform="rotate(-90 176.7 82.3)">R212</text>
<text x="25.7" y="86.2">X201-11</text>
<text x="39.6" y="88.7">X201-3</text>
<text x="203.9" y="87.7">+5</text>
<text x="206.7" y="87.7">V</text>
<text x="211.5" y="89.6">SN75175N</text>
<text x="211.5" y="87.1">IC202</text>
<text x="229.2" y="87.7">+5</text>
<text x="232.1" y="87.7">V</text>
<text x="25.5" y="91.3">X201-10</text>
<text x="39.6" y="93.8">X201-2</text>
<text x="72.1" y="95.1">R213</text>
<text x="89.9" y="95.1">R214</text>
<text x="107.7" y="95.1">R215</text>
<text x="26.9" y="96.4">X201-9</text>
<text x="39.6" y="98.9">X201-1</text>
<text x="73" y="97.4">5.1K</text>
<text x="90.8" y="97.4">5.1K</text>
<text x="108.5" y="97.4">5.1K</text>
<text x="130.6" y="97.6">R216</text>
<text x="131.4" y="99.9">5.1K</text>
<text x="148.3" y="97.6">R217</text>
<text x="149.2" y="99.9">5.1K</text>
<text x="166.1" y="97.6">R218</text>
<text x="166.9" y="99.9">5.1K</text>
<text x="76.9" y="108">GND</text>
<text x="94.6" y="108">GND</text>
<text x="112.4" y="108">GND</text>
<text x="135.3" y="110.6">GND</text>
<text x="153.1" y="110.6">GND</text>
<text x="170.8" y="110.6">GND</text>
<text x="203.9" y="118.2">GND</text>
<text x="127.7" y="161.4">+5</text>
<text x="130.5" y="161.4">V</text>
<text x="145.4" y="161.4">+5</text>
<text x="148.3" y="161.4">V</text>
<text x="163.2" y="161.4">+5</text>
<text x="166.1" y="161.4">V</text>
<text x="131.3" y="168.5">C201</text>
<text x="149.5" y="173.7">100nF</text>
<text x="149.5" y="168.6">C202</text>
<text x="167.3" y="173.7">100nF</text>
<text x="167.3" y="168.6">C203</text>
<text x="127.7" y="181.7">GND</text>
<text x="145.4" y="181.7">GND</text>
<text x="163.2" y="181.7">GND</text>
</g>
<g font-size="2.4">
<text x="209.9" y="49.3">1</text>
<text x="209.9" y="51.8">2</text>
<text x="213.8" y="50.4">1B</text>
<text x="213.8" y="52.9">1A</text>
<text x="219.9" y="50.4">VCC</text>
<text x="221.8" y="52.9">4B</text>
<text x="227.1" y="51.8">15</text>
<text x="227.1" y="49.3">16</text>
<text x="209.9" y="54.3">3</text>
<text x="209.9" y="56.9">4</text>
<text x="209.9" y="59.4">5</text>
<text x="213.8" y="55.5">1Y</text>
<text x="213.8" y="58">12EN</text>
<text x="221.8" y="55.5">4A</text>
<text x="221.8" y="58">4Y</text>
<text x="227.1" y="59.4">12</text>
<text x="227.1" y="56.9">13</text>
<text x="227.1" y="54.3">14</text>
<text x="209.9" y="62">6</text>
<text x="209.9" y="64.5">7</text>
<text x="213.8" y="60.5">2Y</text>
<text x="213.8" y="63.1">2A</text>
<text x="213.8" y="65.6">2B</text>
<text x="219" y="60.5">34EN</text>
<text x="221.8" y="65.6">3A</text>
<text x="221.8" y="63.1">3Y</text>
<text x="227.1" y="64.5">10</text>
<text x="227.1" y="62">11</text>
<text x="209.9" y="67">8</text>
<text x="213.8" y="68.2">GND</text>
<text x="221.8" y="68.2">3B</text>
<text x="227.1" y="67">9</text>
<text x="209.9" y="92.4">1</text>
<text x="209.9" y="95">2</text>
<text x="213.8" y="93.6">1B</text>
<text x="219.9" y="93.6">VCC</text>
<text x="227.1" y="95">15</text>
<text x="227.1" y="92.4">16</text>
<text x="209.9" y="97.5">3</text>
<text x="209.9" y="100.1">4</text>
<text x="213.8" y="96.1">1A</text>
<text x="213.8" y="98.6">1Y</text>
<text x="213.8" y="101.2">12EN</text>
<text x="221.8" y="98.6">4A</text>
<text x="221.8" y="96.1">4B</text>
<text x="221.8" y="101.2">4Y</text>
<text x="227.1" y="100.1">13</text>
<text x="227.1" y="97.5">14</text>
<text x="209.9" y="102.6">5</text>
<text x="209.9" y="105.1">6</text>
<text x="209.9" y="107.7">7</text>
<text x="213.8" y="103.7">2Y</text>
<text x="213.8" y="106.3">2A</text>
<text x="219" y="103.7">34EN</text>
<text x="221.8" y="106.3">3Y</text>
<text x="227.1" y="107.7">10</text>
<text x="227.1" y="105.1">11</text>
<text x="227.1" y="102.6">12</text>
<text x="209.9" y="110.2">8</text>
<text x="213.8" y="108.8">2B</text>
<text x="213.8" y="111.3">GND</text>
<text x="221.8" y="111.3">3B</text>
<text x="221.8" y="108.8">3A</text>
<text x="227.1" y="110.2">9</text>
</g>
<g font-size="2">
<text x="198.3" y="50.3">N$21</text>
<text x="198.3" y="52.8">N$23</text>
<text x="235.6" y="52.8">AN</text>
<text x="198.3" y="55.3">N$22</text>
<text x="235.6" y="57.9">A_OUT</text>
<text x="235.6" y="55.3">A</text>
<text x="55.3" y="63">+5V</text>
<text x="55.3" y="65.5">WN</text>
<text x="196.7" y="60.4">Z_OUT</text>
<text x="200.2" y="65.5">ZN</text>
<text x="201.5" y="63">Z</text>
<text x="235.6" y="65.5">B</text>
<text x="235.6" y="63">B_OUT</text>
<text x="55.3" y="68">W</text>
<text x="55.3" y="70.6">VN</text>
<text x="235.6" y="68">BN</text>
<text x="55.3" y="73.1">V</text>
<text x="55.3" y="75.7">UN</text>
<text x="74.4" y="73.1">A</text>
<text x="83.2" y="73.1">A</text>
<text x="92.2" y="73.1">B</text>
<text x="101" y="73.1">B</text>
<text x="110.1" y="73.1">Z</text>
<text x="118.8" y="73.1">Z</text>
<text x="132.3" y="73.1">W</text>
<text x="150.6" y="73.1">V</text>
<text x="168.3" y="73.1">U</text>
<text x="55.3" y="80.7">GND/3.3B</text>
<text x="55.3" y="83.3">+5V</text>
<text x="55.3" y="78.2">U</text>
<text x="55.3" y="88.4">Z</text>
<text x="55.3" y="85.8">ZN</text>
<text x="73.1" y="88.4">AN</text>
<text x="83.2" y="88.4">AN</text>
<text x="90.9" y="88.4">BN</text>
<text x="101" y="88.4">BN</text>
<text x="108.8" y="88.4">ZN</text>
<text x="118.8" y="88.4">ZN</text>
<text x="131" y="88.4">WN</text>
<text x="149.3" y="88.4">VN</text>
<text x="167" y="88.4">UN</text>
<text x="55.3" y="90.9">BN</text>
<text x="55.3" y="93.4">B</text>
<text x="55.3" y="96">AN</text>
<text x="199.3" y="93.4">N$3</text>
<text x="199.3" y="96">N$4</text>
<text x="235.6" y="96">UN</text>
<text x="55.3" y="98.5">A</text>
<text x="199.3" y="98.5">N$5</text>
<text x="235.6" y="101">U_OUT</text>
<text x="235.6" y="98.5">U</text>
<text x="196.1" y="103.6">W_OUT</text>
<text x="200.8" y="106.1">W</text>
<text x="235.6" y="106.1">V_OUT</text>
<text x="199.5" y="108.7">WN</text>
<text x="235.6" y="108.7">V</text>
<text x="235.6" y="111.2">VN</text>
<text x="129.6" y="168.6" transform="rotate(-90 129.6 168.6)">+</text>
</g>
</svg>
